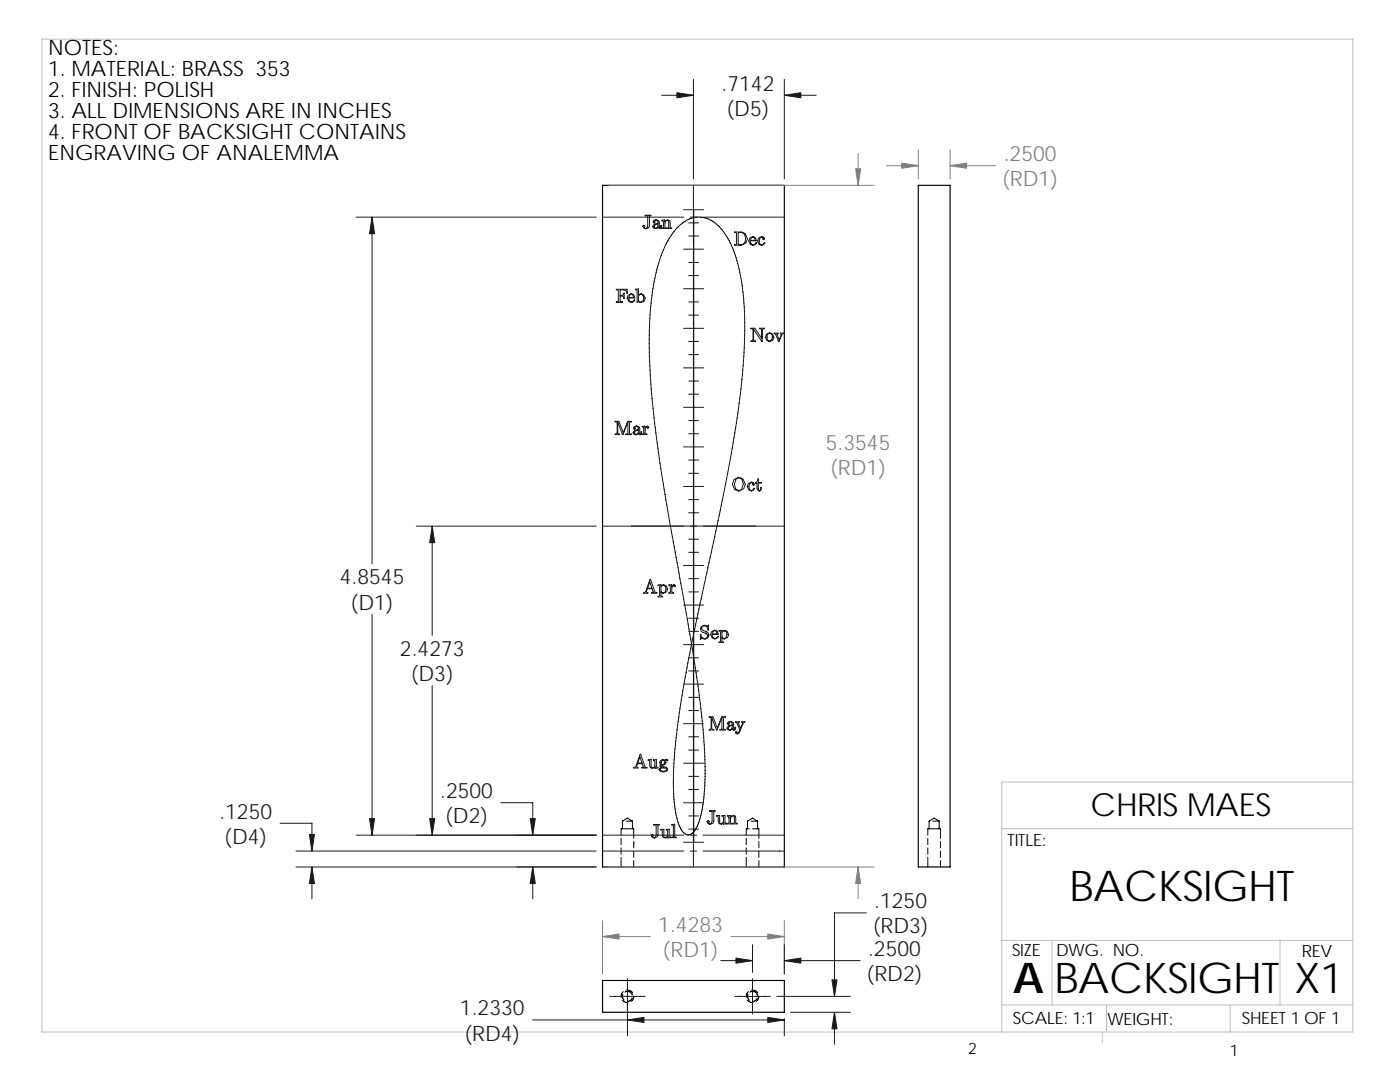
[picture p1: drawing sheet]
<svg xmlns="http://www.w3.org/2000/svg" width="279mm" height="216mm" viewBox="0 0 279 216" stroke-linecap="round" stroke-linejoin="round" font-family="sans-serif">
<path d="M8.4 7.8h261.6v198.1h-261.6zM270 156h-70.1v49.9M199.9 165.4h70.1M199.9 187.6h70.1M210 187.6v12.9M255.5 187.6v12.9M199.9 200.5h70.1M220 205.9v2.2M220.8 200.5v5.4M245.5 200.5v5.4" fill="none" stroke="#c0c0c0" stroke-width=".2"/>
<g fill="none" stroke="#000" stroke-width=".2">
<path d="M124 166.6v-1.2h2.5v1.9M124 171.1v1.9M124 167.3v1.3M124 169.2v1.3M124.2 163.9h.1M124.2 163.9v1.5M124.2 163.9l1-.7 1 .7M124.9 163.9h1.3M126.2 163.9v1.5M126.5 167.9v1.3M126.5 169.8v1.3M126.5 171.7v1.3"/>
<path d="M148.9 171.1v1.9M148.9 167.3v1.3M148.9 169.2v1.3M149.2 163.9h.1M149.2 163.9v1.5M149.2 163.9l1-.7 1 .7M149.5 165.4h-.6v1.2M149.9 163.9h1.3M150.2 165.4h1.2v1.9M151.2 163.9v1.5M151.4 167.9v1.3M151.4 169.8v1.3"/>
<path d="M151.4 171.7v1.3M185.2 166.6v-1.2h2.5v1.9M185.2 171.1v1.9M185.2 167.3v1.3M185.2 169.2v1.3M185.4 163.9h.1M185.4 163.9v1.5M185.4 163.9l1-.7 1 .7M186.2 163.9h1.2M187.4 163.9v1.5M187.7 167.9v1.3M187.7 169.8v1.3"/>
<path d="M187.7 171.7v1.3M124.2 199.6h.1a1.14 1.14 0 0 0 1 .4M124.3 198.4v.1a.99 .99 0 0 0 .3 1.1M124.4 197.9a1.28 1.28 0 0 0-.4 1.1M124.7 198a1.02 1.02 0 0 1 1.5 .5M124.9 197.6a1.21 1.21 0 0 1 1.4 .5M126.2 199.1a.96 .96 0 0 1-1 .7M126.2 198.5h.1M126.5 198.7a1.19 1.19 0 0 1-.6 1.1M149.2 199.6a1.13 1.13 0 0 0 1.1 .4M149.3 198.4l-.1 .1a1 1 0 0 0 .4 1.1M149.4 197.9a1.14 1.14 0 0 0-.5 1.1"/>
<path d="M149.7 198a.98 .98 0 0 1 1.4 .5M149.9 197.6a1.19 1.19 0 0 1 1.3 .5M151.1 199.1a.91 .91 0 0 1-1 .7M151.1 198.5h.1M151.4 198.7a1.23 1.23 0 0 1-.5 1.1"/>
</g>
<path d="M120.2 37h36.3v136h-36.3zM183.3 37h6.3v136h-6.3zM120.2 195.6h36.3v6.4h-36.3z" fill="none" stroke="#000" stroke-width=".23"/>
<g fill="none" stroke="#191924" stroke-width=".2">
<path d="M132 19h6.4M138.4 15.8v19.9M156.5 19h6.4M156.5 15.8v19.9M138.4 37v8.9M71.1 43.3h47.9M74.3 43.3v69.2M120.2 43.3h16.3M123 57.7h2.1l.1 .9-.2-.5-.6-.3h-.6v1.1h.6l.2-.4v1l-.2-.3-.6-.1v1.1h.4v.1h-1.2l.4-.3v-2.1zM125.3 58.9l.7-.3 .5 .2 .2 .6-1.2 .1a.63 .63 0 0 0 .7 .7l.5-.4-.1 .3-.6 .3-.5-.2-.3-.7zM125.7 58.8h.5l.2 .6h-.9zM126.9 57.7h.5v1.2l.6-.3 .5 .2 .3 .7-.2 .6-.7 .3-.5-.3-.3 .2v-2.3z"/>
<path d="M127.5 59l.3-.3a.8 .8 0 0 1 .7 .8 .8 .8 0 0 1-.6 .8l-.3-.1-.2-.3zM128.8 42.9h1.1l-.3 .2v2l-.2 .3-.5 .3-.4-.1-.2-.4v-.2h.3l.1 .3-.3 .1 .5 .2 .2-.1 .2-.5v-1.8l-.1-.1h-.4zM130.5 44l.4-.1a.59 .59 0 0 1 .7 .6l.1 1h.1l.2-.5-.1 .5-.4 .1-.1-.3-.5 .3-.4-.1-.2-.3a.93 .93 0 0 1 1-.6l-.1-.5-.3-.2-.4 .2 .2 .1v.2h-.3zM130.7 44.8l.6-.1-.2 .8-.5-.1-.1-.2zM132.1 43.9h.6v.4l.1-.3 .4-.1 .4 .1 .2 1.4 .2 .2h-.8l.3-.2-.1-1.3-.2-.1a1.21 1.21 0 0 0-.5 1.5l.3 .1h-.9l.3-.2v-1.3h-.3zM135.1 45.5a5.4 5.4 0 0 1 7.4-1.2 14.9 14.9 0 0 1 4.9 8.8 63 63 0 0 1 .8 20.8 295.7 295.7 0 0 1-6 35.2l-2.1 9.3a274.1 274.1 0 0 0-5.3 30.3l-.4 6.9a31.6 31.6 0 0 0 .6 7.1l.8 2.5a1.62 1.62 0 0 0 2.1 1.2l.6-.4a10.6 10.6 0 0 0 1.8-5.5l.1-.9a53.6 53.6 0 0 0 .2-9.4 196.4 196.4 0 0 0-2.9-23.7l-4.5-24.7a239.4 239.4 0 0 1-3.6-31.5 53.7 53.7 0 0 1 2.6-19.9 15.6 15.6 0 0 1 2.9-4.9zM136.4 41.8h4M136.4 49.7h4M136.4 57.6h4M137.4 44.5h2M137.4 47.1h2M137.4 52.4h2"/>
<path d="M137.4 55h2M137.8 43.3h1.2M138.4 47.2v1.3M138.4 49.7v15.3M138.4 41.8v126.3M140.3 43.3h16.2M146.6 46.3h1.4l.7 .3 .5 1-.3 .9-.9 .4h-1.4l.4-.3v-2zM147.4 46.4h.1a1.04 1.04 0 0 1 1.3 1.2l-.1 .6a.95 .95 0 0 1-1.4 .5zM149.6 47.5l.7-.3 .4 .2 .3 .6h-1.2a.64 .64 0 0 0 .7 .8l.5-.3-.1 .2-.6 .3-.5-.2-.4-.7zM150 47.4h.5l.2 .6h-.9zM151.4 47.5l.6-.3 .4 .1 .1 .5h-.2v-.3h.1l-.4-.2-.3 .1-.2 .7 .1 .6 .4 .2 .3-.1 .3-.3-.1 .2-.5 .3-.5-.2-.3-.7zM152.4 47.5h.1"/>
<path d="M136.4 65.5h4M136.4 73.4h4M137.4 68.1h2M137.4 60.2h2M137.4 62.9h2M137.4 70.8h2M137.4 76h2M137.4 78.7h2M138.4 66.3v1.2M138.4 68.8v15.2M149.9 65.5h.8l1.3 2v-1.6l-.4-.4h.9l-.4 .4v2.2l-1.7-2.4v2l.4 .4h-.9l.3-.2 .1-.2v-2.1h-.4zM153 66.7l.6-.3 .5 .2 .4 .7-.2 .6-.7 .3-.5-.2-.3-.7z"/>
<path d="M153.2 66.7l.4-.2a.86 .86 0 0 1 .5 .8 .86 .86 0 0 1-.5 .8 .91 .91 0 0 1-.4-1.4zM154.5 66.5h.8l-.2 .2 .4 1.1 .4-1-.2-.3h.7l-.4 .3-.5 1.3h-.2l-.5-1.4zM122.8 84.1h.7l.9 2.2 .9-2.2h.7l-.4 .3v2l.4 .3h-1.1v-.1h.4v-.2v-2.2l-1 2.5-1-2.5v2.3l.4 .2h-.9l.4-.4v-1.9zM126.6 85.2l.4-.2a.65 .65 0 0 1 .7 .7v.9h.2l.2-.4-.1 .5h-.4l-.2-.3-.4 .4-.4-.1-.3-.3a.93 .93 0 0 1 1.1-.7l-.1-.5-.3-.1-.4 .2 .2 .3h-.3zM126.8 86l.6-.2-.2 .8h-.5l-.1-.2zM128.2 85.1l.5-.1v.4l.1-.2 .4-.2 .3 .3-.1 .1h-.2v-.3l-.4 .2a1.2 1.2 0 0 0 0 1.3l.3 .1h-.9l.3-.3v-1zM128.7 86.4h.1M136.4 81.3h4M136.4 89.2h4M136.4 97.1h4M137.4 83.9h2M137.4 86.6h2"/>
<path d="M137.4 91.8h2M137.4 94.4h2M137.4 99.7h2M138.4 85.3v1.3M138.4 87.8v15.3M146.5 95.7l.9-.5 .9 .3 .4 1.1-.3 .9-1 .5-.8-.3-.4-1.1zM146.9 95.5l.5-.2 .7 .4 .3 .9-.4 1.1-.6 .2-.6-.4-.2-.9zM149.3 96.5l.6-.3 .4 .1 .2 .5h-.3v-.3h.2l-.4-.2-.3 .1-.3 .7 .2 .6 .4 .2 .2-.1 .4-.3-.1 .2-.6 .3-.5-.2-.3-.7zM151.3 95.6v.7h.6v.1h-.6l.1 1.4h.4l.2-.6-.2 .6-.2 .2-.3-.1-.2-.4v-1.1h-.4l.5-.3zM83.1 105h35.9M86.3 105v21.8M129.7 116.1l.4 1.3h-.9z"/>
<path d="M129.7 115.6h.1l.9 2.5 .4 .3h-1.1l.4-.2-.3-.7h-.9l-.2 .6 .3 .3h-.8l.4-.4zM131.3 116.7h.6v.2l.5-.2 .5 .2 .3 .6-.1 .6-.7 .3-.5-.3v.8l.3 .2h-.9l.3-.3v-1.8zM131.9 117.1l.5-.3 .4 .3 .1 .4-.2 .7-.3 .1-.4-.2zM133.5 116.7h.5v.4l.2-.3 .3-.1 .3 .2-.3 .1v-.3l-.3 .3a1.2 1.2 0 0 0 0 1.2l.2 .2h-.9l.3-.2v-1.3l-.3-.1zM136.4 112.8h4M137.4 102.3h2M137.4 107.6h2M137.4 110.2h2M137.4 115.5h2M137.4 118.1h2M138.4 104.4v1.2M138.4 106.9v15.2"/>
<path d="M140.3 105h16.2M150.9 105h-30.7M74.3 122.6v44M86.3 136.8v29.8M136.4 120.7h4M136.4 128.6h4M136.4 136.5h4M137.4 123.4h2M137.4 126h2M137.4 131.3h2M137.4 133.9h2M137.4 139.1h2"/>
<path d="M138.4 123.4v1.3M138.4 125.9v15.3M140 125l.5-.2 .7 .2 .2-.2-.1 .9a.85 .85 0 0 0-.8-.8l-.3 .1-.2 .4 .4 .5 .9 .3 .2 .5-.2 .5-.6 .3-.7-.2-.2 .2v-.9a.89 .89 0 0 0 1.3 .7l.1-.6a.83 .83 0 0 0-.9-.5l-.3-.2-.2-.5zM140.9 126h.1M142 126l.6-.3 .5 .2 .2 .6-1.2 .1a.64 .64 0 0 0 .8 .8l.4-.4-.1 .2-.5 .3-.6-.2-.3-.7zM142.4 125.9h.5l.2 .6h-1zM143.5 125.8h.6v.2l.5-.2 .5 .2 .3 .6-.2 .6-.7 .3-.4-.3v.8l.3 .2h-.9l.3-.3v-1.7zM144.1 126.2l.5-.3 .4 .3 .1 .4-.2 .7-.4 .1-.4-.2zM127.7 151l.4 1.3h-.8zM127.7 150.5h.2l.9 2.6 .3 .1h-1l.3-.2-.2-.6h-1l-.2 .6 .3 .2h-.8l.4-.3zM129.3 151.6h.6l.1 1.5 .3 .1a1.21 1.21 0 0 0 .4-1.4l-.3-.1v-.1h.6v1.5h.3v.1l-.6 .1v-.3a.59 .59 0 0 1-1 .1l-.1-1.3-.3-.1zM131.8 153.3h1l.2 .2-.1 .3-.5 .1-.5-.1-.2-.3z"/>
<path d="M131.9 152.6h.1M132 151.8l.1-.1a.41 .41 0 0 1 .5 .5 .41 .41 0 0 1-.5 .3zM132.7 151.7l-.4-.1-.5 .2-.1 .3 .1 .4-.1 .3 .2 .4-.3 .2v.3a1.08 1.08 0 0 0 1.6-.2 .83 .83 0 0 0-1.2-.5l-.1-.1v-.3M132.7 151.7l.2 .4-.1 .4-.5 .2-.4-.1M132.9 151.6h.3v.2h-.1v-.2l-.4 .1zM136.4 152.3h4M136.4 144.4h4M137.4 141.8h2M137.4 147h2M137.4 149.7h2M137.4 157.5h2M137.4 154.9h2"/>
<path d="M138.4 142.5v1.2M138.4 145v15.2M141.5 143h.8l.9 2.3 .8-2.3h.8l-.4 .3v2.2l.4 .2h-1.1l.4-.3v-2.3l-1.1 2.6-1-2.5v2.1l.5 .4h-1l.4-.4v-2.1zM145.3 144.1l.5-.2a.61 .61 0 0 1 .6 .7l.1 1h.1l.2-.5-.1 .5h-.4l-.1-.2-.5 .3-.4-.1-.2-.3a.93 .93 0 0 1 1-.6l-.1-.5-.3-.2-.4 .2 .2 .3h-.3zM145.6 144.9l.5-.1-.2 .7h-.5v-.2zM146.8 144h.8l-.3 .3 .5 1 .4-1-.2-.3h.7l-.4 .4-.9 1.9-.3 .2-.2-.1-.1-.4h.2l.1 .2-.2 .1 .2 .1 .3-.2 .3-.5-.6-1.4zM55.9 164.3h6.4v5.5M59.1 169.8h59.9M59.1 173h59.9M62.3 173v6.3M71.1 166.6h47.9M100 160.2h6.3v6.4"/>
<path d="M106.3 173v6.3M120.2 166.6h16.3M120.2 169.8h16.3M130.5 164.5h1.1l-.3 .2v2l-.2 .3-.5 .2-.4-.1-.2-.4v-.1h.3l.1 .3h-.3l.5 .3 .2-.2 .2-.4v-1.9zM131.9 165.5h.6v1.5l.3 .1 .3-.1a1.19 1.19 0 0 0 0-1.3l-.1-.2h.5l.1 1.5h.2v.2h-.5v-.3a.59 .59 0 0 1-1 .1l-.1-1.3-.3-.1zM134.1 164.5h.6v2.5l.2 .2h-.8l.3-.3v-2zM136.4 160.2h4M136.4 168.1h4M137.4 162.8h2M137.4 165.4h2M137.8 166.6h1.2M137.8 169.8h1.2"/>
<path d="M138.4 161.5v1.3M138.4 164v9M140.3 166.6h16.2M140.3 169.8h16.2M141.6 161.8h1.1l-.2 .2v1.9l-.2 .4-.6 .2-.4-.1-.2-.4 .1-.2h.3v.3l-.2 .1 .4 .2 .3-.1 .1-.5v-1.7zM143 162.8l.6-.1 .1 1.6 .3 .1 .3-.2a1.19 1.19 0 0 0 0-1.3h-.2v-.1l.6-.1v1.3l.3 .4h-.6v-.3a.61 .61 0 0 1-1 .1l-.1-1.2-.3-.1zM144.4 164.1h.1M145.2 162.8l.5-.1v.4l.6-.4 .4 .2 .1 1.3 .3 .2h-.8l.2-.2 .1-1-.2-.4-.4 .1a1.65 1.65 0 0 0-.2 1.4l.2 .1h-.8l.3-.3v-1zM145.5 163.1h.1M121.7 198.8h7.1M125.2 195.3v11.4M143.8 191.7h6.4"/>
<path d="M146.6 198.8h7.1M150.2 188.5v5.5M150.2 195.3v7.1M155 198.8h14.7M156.5 188.5v5.9M156.5 191.7h15.2M172.9 182.2h-6.4v16.6M106.3 203.5h50.2M156.5 203.3v3.4M157.8 202h11.9M166.5 202v6.3"/>
</g>
<path d="M126.6 168.2v.2" fill="none" stroke="#f00" stroke-width=".2"/>
<g fill="#191924" stroke="#191924" stroke-width=".2">
<path d="M61.7 166.5h1.1l-.5 3.3z" fill-rule="evenodd"/>
<path d="M62.3 173l.5 3.3h-1.1z" fill-rule="evenodd"/>
<path d="M106.3 173l.5 3.3h-1z" fill-rule="evenodd"/>
<path d="M105.8 163.3h1l-.5 3.3z" fill-rule="evenodd"/>
<path d="M73.7 163.3h1.1l-.5 3.3z" fill-rule="evenodd"/>
<path d="M74.3 43.3l.5 3.3h-1.1z" fill-rule="evenodd"/>
<path d="M85.7 163.3h1.1l-.5 3.3z" fill-rule="evenodd"/>
<path d="M86.3 105l.5 3.3h-1.1z" fill-rule="evenodd"/>
<path d="M135.1 18.5l3.3 .5-3.3 .5z" fill-rule="evenodd"/>
<path d="M156.5 19l3.3-.5v1z" fill-rule="evenodd"/>
<path d="M166 195.5h1l-.5 3.3z" fill-rule="evenodd"/>
<path d="M166.5 202l.5 3.3h-1z" fill-rule="evenodd"/>
<path d="M156.5 191.7l3.3-.5v1z" fill-rule="evenodd"/>
<path d="M146.9 191.2l3.3 .5-3.3 .5z" fill-rule="evenodd"/>
<path d="M125.2 203.5l3.3-.5v1z" fill-rule="evenodd"/>
<path d="M153.2 203l3.3 .5-3.3 .5z" fill-rule="evenodd"/>
</g>
<path d="M121.5 37h52.9M171.3 30.6v6.4M176.9 33.1h6.4M183.3 29.9v5.8M189.6 29.9v5.8M189.6 33.1h9.1M121.5 173h52.9M171.3 173v6.3M120.2 183.7v10.7M120.2 186.9h9.6M145.9 186.9h10.6M156.5 183.7v10.7" fill="none" stroke="#808080" stroke-width=".2"/>
<g fill="#808080" stroke="#808080" stroke-width=".2">
<path d="M170.8 33.7h1l-.5 3.3z" fill-rule="evenodd"/>
<path d="M171.3 173l.5 3.3h-1z" fill-rule="evenodd"/>
<path d="M153.2 186.4l3.3 .5-3.3 .5z" fill-rule="evenodd"/>
<path d="M120.2 186.9l3.3-.5v1z" fill-rule="evenodd"/>
<path d="M189.6 33.1l3.3-.5v1z" fill-rule="evenodd"/>
<path d="M180 32.6l3.3 .5-3.3 .5z" fill-rule="evenodd"/>
</g>
<g font-size="8.5">
<text x="213.5" y="179.9">BACKSIGHT</text>
<text x="202.2" y="198.2">A</text>
<text x="210.5" y="198.1">BACKSIGHT</text>
<text x="258.4" y="198.1">X1</text>
</g>
<text font-size="6.3" x="217.7" y="162.9">CHRIS MAES</text>
<g font-size="4.2">
<text x="9.6" y="11">NOTES:</text>
<text x="9.6" y="15.2">1. MATERIAL: BRASS 353</text>
<text x="9.6" y="19.4">2. FINISH: POLISH</text>
<text x="9.6" y="23.6">3. ALL DIMENSIONS ARE IN INCHES</text>
<text x="9.6" y="27.7">4. FRONT OF BACKSIGHT CONTAINS</text>
<text x="9.6" y="31.9">ENGRAVING OF ANALEMMA</text>
</g>
<g font-size="4.2" fill="#191924">
<text x="144" y="18.1">.7142</text>
<text x="145" y="23.1">(D5)</text>
<text x="67.8" y="116.6">4.8545</text>
<text x="70" y="121.6">(D1)</text>
<text x="79.8" y="130.9">2.4273</text>
<text x="82" y="135.9">(D3)</text>
<text x="87.8" y="159.2">.2500</text>
<text x="43.8" y="163.3">.1250</text>
<text x="88.8" y="164.3">(D2)</text>
<text x="44.7" y="168.4">(D4)</text>
<text x="174.5" y="181.2">.1250</text>
<text x="173.2" y="190.8">.2500</text>
<text x="174.2" y="186.3">(RD3)</text>
<text x="173" y="195.8">(RD2)</text>
<text x="91.8" y="202.6">1.2330</text>
<text x="92.7" y="207.6">(RD4)</text>
</g>
<g font-size="4.2" fill="#808080">
<text x="200.3" y="32.1">.2500</text>
<text x="200" y="37.2">(RD1)</text>
<text x="164.8" y="89.8">5.3545</text>
<text x="165.7" y="94.8">(RD1)</text>
<text x="131.4" y="185.9">1.4283</text>
<text x="132.2" y="191">(RD1)</text>
</g>
<g font-size="3.4">
<text x="201.1" y="168.8">TITLE:</text>
<text x="202" y="190.8">SIZE</text>
<text x="210.8" y="190.8">DWG. NO.</text>
<text x="259.8" y="190.9">REV</text>
<text x="202.1" y="204.4">SCALE: 1:1</text>
<text x="221" y="204.5">WEIGHT:</text>
<text x="247.8" y="204.4">SHEET 1 OF 1</text>
</g>
<g font-size="3.2">
<text x="193.2" y="210.4">2</text>
<text x="245.4" y="210.7">1</text>
</g>
</svg>
